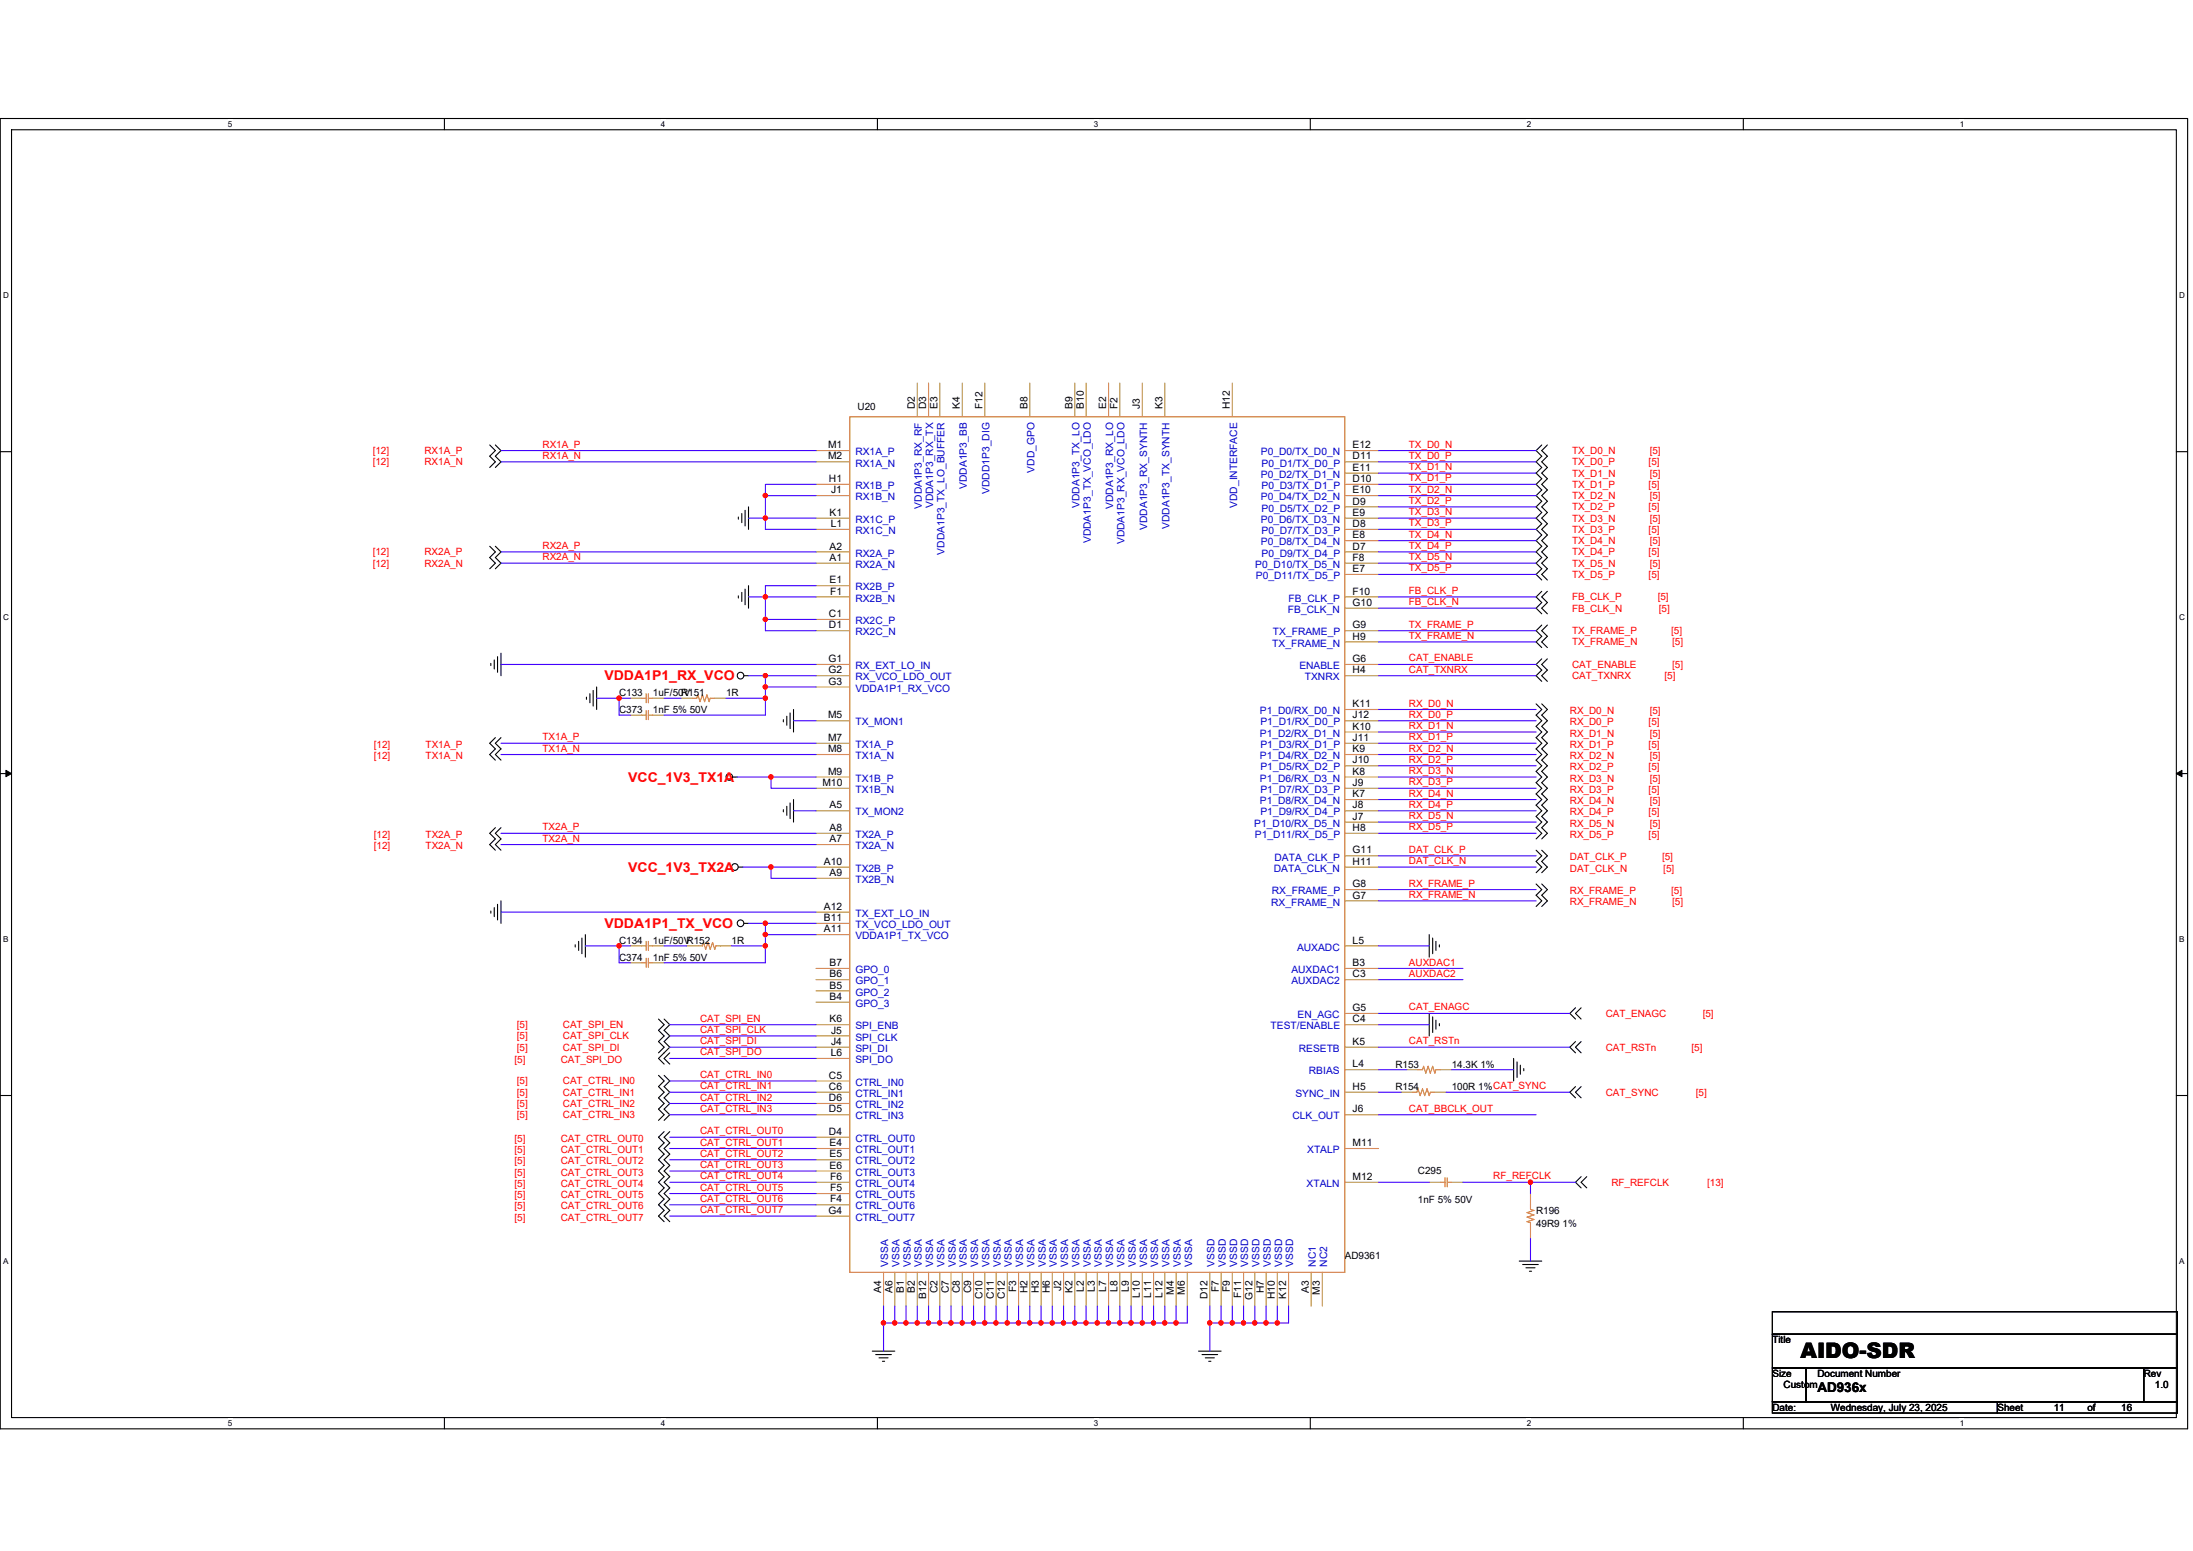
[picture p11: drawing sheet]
<svg xmlns="http://www.w3.org/2000/svg" width="297mm" height="210mm" viewBox="0 0 297 210" stroke-linecap="round" stroke-linejoin="round" font-family="sans-serif">
<path d="M0 16h296.3v177.4h-296.3zM1.6 17.6h293.2v174.3h-293.2z" fill="none" stroke="#000" stroke-width=".15"/>
<g fill="#fff">
<path d="M30.9 16.2h.6v1.2h-.6z"/>
<path d="M30.9 192.1h.6v1.2h-.6z"/>
</g>
<path d="M60.2 16v1.6M60.2 191.9v1.5" fill="none" stroke="#000" stroke-width=".15"/>
<g fill="#fff">
<path d="M89.5 16.2h.6v1.2h-.6z"/>
<path d="M89.5 192.1h.6v1.2h-.6z"/>
</g>
<path d="M118.8 16v1.6M118.8 191.9v1.5" fill="none" stroke="#000" stroke-width=".15"/>
<g fill="#fff">
<path d="M148.2 16.2h.6v1.2h-.6z"/>
<path d="M148.2 192.1h.6v1.2h-.6z"/>
</g>
<path d="M177.5 16v1.6M177.5 191.9v1.5" fill="none" stroke="#000" stroke-width=".15"/>
<g fill="#fff">
<path d="M206.8 16.2h.6v1.2h-.6z"/>
<path d="M206.8 192.1h.6v1.2h-.6z"/>
</g>
<path d="M236.1 16v1.6M236.1 191.9v1.5" fill="none" stroke="#000" stroke-width=".15"/>
<g fill="#fff">
<path d="M265.4 16.2h.6v1.2h-.6z"/>
<path d="M265.4 192.1h.6v1.2h-.6z"/>
<path d="M.4 39.3h.8v1.3h-.8z"/>
<path d="M295.2 39.3h.7v1.3h-.7z"/>
<path d="M.4 82.9h.8v1.3h-.8z"/>
<path d="M295.2 82.9h.7v1.3h-.7z"/>
</g>
<path d="M0 61.2h1.6M294.8 61.2h1.5" fill="none" stroke="#000" stroke-width=".15"/>
<g fill="#fff">
<path d="M.4 126.5h.7v1.2h-.7z"/>
<path d="M295.2 126.5h.7v1.2h-.7z"/>
</g>
<path d="M0 104.7h1.6M294.8 104.7h1.5" fill="none" stroke="#000" stroke-width=".15"/>
<path d="M.8 104.3l.8 .4-.8 .5zM294.8 104.7l.7-.4v.9z" fill="#000" stroke="#000" stroke-width=".14"/>
<g fill="#fff">
<path d="M.4 170.1h.8v1.2h-.8z"/>
<path d="M295.2 170.1h.7v1.2h-.7z"/>
</g>
<g fill="none" stroke="#000" stroke-width=".15">
<path d="M66.3 60.2l.8 .8-.8 .8 .8 .7-.8 .8M66.3 74l.8 .7-.8 .8 .8 .7-.8 .8M67.1 60.2l.8 .8-.8 .8 .8 .7-.8 .8M67.1 74l.8 .7-.8 .8 .8 .7-.8 .8M100 70v.3M100.5 69.5v1.3M100.9 79.8v2.1M100.9 69.1v2.1M101.4 79.3v3M101.4 68.6v3.1M208.8 60.2l-.7 .8 .7 .8-.7 .7 .7 .8-.7 .8 .7 .7-.7 .8 .7 .7-.7 .8 .7 .8-.7 .7 .7 .8-.7 .7 .7 .8-.7 .8 .7 .7-.7 .8 .7 .8-.7 .7 .7 .8-.7 .7 .7 .8-.7 .8 .7 .7M209.6 60.2l-.8 .8 .8 .8-.8 .7 .8 .8-.8 .8 .8 .7-.8 .8 .8 .7-.8 .8 .8 .8-.8 .7 .8 .8-.8 .7 .8 .8-.8 .8 .8 .7-.8 .8 .8 .8-.8 .7 .8 .8-.8 .7 .8 .8-.8 .8 .8 .7"/>
<path d="M66.5 89.8v.3M66.9 89.3v1.3M67.1 99.9l-.8 .7 .8 .8-.8 .8 .8 .7M67.4 88.9v2.1M67.9 99.9l-.8 .7 .8 .8-.8 .8 .8 .7M67.9 88.4v3.1M79.4 94.4v.3M79.9 93.9v1.2M80.3 93.5v2.1M80.8 93v3.1M100 80.7v.3M100.5 80.2v1.2"/>
<path d="M100.8 91.5h.6M106.1 97.4v.3M106.6 97v1.2M107 96.5v2.1M107.5 96.1v3M208.1 95.3l.7 .8-.7 .7 .7 .8-.7 .7 .7 .8-.7 .8 .7 .7-.7 .8 .7 .8-.7 .7 .7 .8-.7 .7 .7 .8-.7 .8 .7 .7-.7 .8 .7 .7-.7 .8 .7 .8-.7 .7 .7 .8-.7 .8 .7 .7-.7 .8M208.8 95.3l.8 .8-.8 .7 .8 .8-.8 .7 .8 .8-.8 .8 .8 .7-.8 .8 .8 .8-.8 .7 .8 .8-.8 .7 .8 .8-.8 .8 .8 .7-.8 .8 .8 .7-.8 .8 .8 .8-.8 .7 .8 .8-.8 .8 .8 .7-.8 .8M208.8 80.1l-.7 .7 .7 .8-.7 .7 .7 .8M208.8 84.6l-.7 .8 .7 .7-.7 .8 .7 .8M208.8 89.2l-.7 .8 .7 .7-.7 .8 .7 .7M209.6 80.1l-.8 .7 .8 .8-.8 .7 .8 .8M209.6 84.6l-.8 .8 .8 .7-.8 .8 .8 .8"/>
<path d="M209.6 89.2l-.8 .8 .8 .7-.8 .8 .8 .7M67.1 112.1l-.8 .7 .8 .8-.8 .7 .8 .8M67.9 112.1l-.8 .7 .8 .8-.8 .7 .8 .8M99.2 105.2h.7M100 117.4h.6M106.1 109.6v.3M106.6 109.2v1.2M107 108.7v2.1M107.5 108.2v3.1M208.1 119.7l.7 .7-.7 .8 .7 .8-.7 .7M208.1 115.1l.7 .8-.7 .7 .7 .8-.7 .8M208.8 119.7l.8 .7-.8 .8 .8 .8-.8 .7"/>
<path d="M208.8 115.1l.8 .8-.8 .7 .8 .8-.8 .8M66.5 123.3v.3M66.9 122.9v1.2M67.4 122.4v2.1M67.9 122v3M77.9 127.9v.3M78.4 127.4v1.3M78.8 127v2.1M79.3 126.5v3.1M89.2 138l.8 .7-.8 .8 .8 .8-.8 .7 .8 .8-.8 .7M90 138l.7 .7-.7 .8 .7 .8-.7 .7 .7 .8-1.5 1.5 .8 .8M100.8 125h.6"/>
<path d="M193.6 126.5v3.1M193.6 137.2v3.1M194.1 127v2.1M194.1 137.7v2.1M194.5 127.4v1.3M194.5 138.1v1.2M195 127.9v.3M195 138.6v.3M213.4 136.4l-.8 .8 .8 .8M214.2 136.4l-.8 .8 .8 .8M0 148.3h1.6M89.2 145.6l.8 .7-.8 .8 .8 .8-.8 .7 .8 .8-.8 .8 .8 .7-.8 .8"/>
<path d="M90 153.2l-.8 .8 .8 .7-.8 .8 .8 .8-.8 .7 .8 .8-.8 .7 .8 .8-.8 .8 .8 .7-.8 .8 .8 .7-.8 .8 .8 .8-.8 .7 .8 .8M90 145.6l.7 .7-.7 .8 .7 .8-.7 .7 .7 .8-.7 .8 .7 .7-.7 .8M90.7 153.2l-.7 .8 .7 .7-.7 .8 .7 .8-.7 .7 .7 .8-.7 .7 .7 .8-.7 .8 .7 .7-.7 .8 .7 .7-.7 .8 .7 .8-.7 .7 .7 .8M90.7 142.5l-.7 .8 .7 .8M205 143.3v3M205.5 143.8v2.1M205.9 144.2v1.2M206.4 144.7v.3M213.4 141l-.8 .8 .8 .7M213.4 147.1l-.8 .8 .8 .7M214.2 141l-.8 .8 .8 .7M214.2 147.1l-.8 .8 .8 .7"/>
<path d="M214.2 159.3l-.8 .8 .8 .7M214.9 159.3l-.7 .8 .7 .7M294.8 148.3h1.5M205.8 170.7h3M206.2 171.2h2.2M206.7 171.6h1.2M207.2 172.1h.3M240.1 177.6h54.8v3h-54.8zM118.1 182.9h3.1M118.6 183.4h2.1M119.1 183.8h1.2M119.5 184.3h.3"/>
<path d="M162.3 182.9h3.1M162.8 183.4h2.1M163.3 183.8h1.2M163.7 184.3h.3M240.1 180.6h54.8v4.6h-54.8zM240.1 185.2h4.5v4.6h-4.5zM240.1 189.8h30.4v1.5h-30.4zM244.6 185.2h45.8v4.6h-45.8zM270.5 189.8h24.4v1.5h-24.4zM290.4 185.2h4.5v4.6h-4.5z"/>
<circle cx="100.3" cy="91.5" r=".45"/>
<circle cx="98.8" cy="105.2" r=".45"/>
<circle cx="99.5" cy="117.4" r=".45"/>
<circle cx="100.3" cy="125" r=".45"/>
</g>
<g fill="none" stroke="#cc8006" stroke-width=".15">
<path d="M115.1 56.4h67.1v115.9h-67.1zM86.9 94.5h.6M86.9 96.8h.6M87.5 93.9v1.2M87.5 96.2v1.2M87.8 93.9v1.2M87.8 96.2v1.2M87.8 94.5h.6M87.8 96.8h.6M93.8 94.5h.6l.1-.4 .3 .9 .3-.9 .3 .9 .4-.9 .3 .9 .1-.5h.6M86.9 128.1h.6M86.9 130.3h.6"/>
<path d="M87.5 127.4v1.3M87.5 129.7v1.3M87.8 127.4v1.3M87.8 129.7v1.3M87.8 128.1h.6M87.8 130.3h.6M94.5 128.1h.6l.2-.5 .3 .9 .3-.9 .3 .9 .3-.9 .3 .9 .2-.4h.6M191.3 147.9h.6l.2-.5 .3 .9 .3-.9 .3 .9 .3-.9 .3 .9 .1-.4h.6M192.1 144.8h.6l.1-.4 .3 .9 .3-.9 .3 .9 .4-.9 .2 .9 .2-.5h.6M195.7 159.4v1.3M196 159.4v1.3M195.1 160.1h.6"/>
<path d="M196 160.1h.6M207.3 163.1v.6l.5 .2-1 .3 1 .3-1 .3 1 .3-1 .3 .5 .1v.7"/>
</g>
<g fill="none" stroke="#a84" stroke-width=".15">
<path d="M124.2 51.9v4.5M125.8 51.9v4.5M127.3 51.9v4.5M130.3 51.9v4.5M133.4 51.9v4.5M139.5 51.9v4.5M145.6 51.9v4.5M147.1 51.9v4.5M150.2 51.9v4.5M151.7 51.9v4.5M154.7 51.9v4.5M157.8 51.9v4.5"/>
<path d="M166.9 51.9v4.5M110.5 76.2h4.6M110.5 74.7h4.6M110.5 67.1h4.6M110.5 62.5h4.6M110.5 61h4.6M110.5 65.6h4.6M110.5 71.7h4.6M110.5 70.1h4.6M110.5 79.3h4.6M182.2 61h4.5M182.2 62.5h4.5"/>
<path d="M182.2 64.1h4.5M182.2 65.6h4.5M182.2 67.1h4.5M182.2 68.6h4.5M182.2 70.1h4.5M182.2 71.7h4.5M182.2 73.2h4.5M182.2 74.7h4.5M182.2 76.2h4.5M182.2 77.8h4.5M85.4 94.5h1.5M85.4 96.8h1.5"/>
<path d="M88.4 94.5h1.6M88.4 96.8h1.6M92.2 94.5h1.6M96.8 94.5h1.5M110.5 90h4.6M110.5 91.5h4.6M110.5 93h4.6M110.5 97.6h4.6M110.5 80.8h4.6M110.5 85.4h4.6M110.5 83.9h4.6M182.2 96.1h4.5"/>
<path d="M182.2 97.6h4.5M182.2 99.1h4.5M182.2 80.8h4.5M182.2 82.3h4.5M182.2 85.4h4.5M182.2 86.9h4.5M182.2 90h4.5M182.2 91.5h4.5M110.5 109.8h4.6M110.5 114.3h4.6M110.5 112.8h4.6M110.5 118.9h4.6"/>
<path d="M110.5 117.4h4.6M110.5 106.7h4.6M110.5 105.2h4.6M110.5 102.2h4.6M110.5 100.6h4.6M182.2 100.6h4.5M182.2 102.2h4.5M182.2 103.7h4.5M182.2 105.2h4.5M182.2 106.7h4.5M182.2 108.2h4.5M182.2 109.8h4.5"/>
<path d="M182.2 111.3h4.5M182.2 112.8h4.5M182.2 115.9h4.5M182.2 117.4h4.5M85.4 128.1h1.5M85.4 130.3h1.5M88.4 128.1h1.6M88.4 130.3h1.6M93 128.1h1.5M97.6 128.1h1.5M110.5 126.5h4.6M110.5 123.5h4.6"/>
<path d="M110.5 125h4.6M110.5 138.7h4.6M110.5 131.1h4.6M110.5 132.6h4.6M110.5 134.2h4.6M110.5 135.7h4.6M182.2 131.1h4.5M182.2 132.6h4.5M182.2 138.7h4.5M182.2 137.2h4.5M182.2 128.1h4.5M182.2 120.4h4.5"/>
<path d="M182.2 122h4.5M110.5 146.3h4.6M110.5 147.9h4.6M110.5 141.8h4.6M110.5 140.3h4.6M110.5 154h4.6M110.5 150.9h4.6M110.5 149.4h4.6M110.5 155.5h4.6M110.5 157h4.6M110.5 158.5h4.6M110.5 143.3h4.6"/>
<path d="M182.2 147.9h4.5M182.2 150.9h4.5M182.2 155.5h4.5M182.2 144.8h4.5M182.2 141.8h4.5M189.8 147.9h1.5M190.5 144.8h1.6M194.3 147.9h1.6M195.1 144.8h1.5M110.5 164.6h4.6M110.5 163.1h4.6M110.5 161.6h4.6"/>
<path d="M110.5 160.1h4.6M119.7 172.3v4.5M121.2 172.3v4.5M122.7 172.3v4.5M124.2 172.3v4.5M125.8 172.3v4.5M127.3 172.3v4.5M128.8 172.3v4.5M130.3 172.3v4.5M131.9 172.3v4.5M133.4 172.3v4.5M134.9 172.3v4.5"/>
<path d="M136.4 172.3v4.5M138 172.3v4.5M139.5 172.3v4.5M141 172.3v4.5M142.5 172.3v4.5M144.1 172.3v4.5M145.6 172.3v4.5M147.1 172.3v4.5M148.6 172.3v4.5M150.2 172.3v4.5M151.7 172.3v4.5M153.2 172.3v4.5"/>
<path d="M154.7 172.3v4.5M156.2 172.3v4.5M157.8 172.3v4.5M159.3 172.3v4.5M160.8 172.3v4.5M163.9 172.3v4.5M165.4 172.3v4.5M166.9 172.3v4.5M168.4 172.3v4.5M170 172.3v4.5M171.5 172.3v4.5M173 172.3v4.5"/>
<path d="M174.5 172.3v4.5M177.6 172.3v4.5M179.1 172.3v4.5M182.2 160.1h4.5M193.6 160.1h1.5M196.6 160.1h1.6M207.3 166.2v1.5M207.3 161.6v1.5"/>
</g>
<g fill="none" stroke="#4200ff" stroke-width=".15">
<path d="M67.9 74.7h42.6M67.9 62.5h42.6M67.9 61h42.6M67.9 76.2h42.6M101.4 70.1h2.3M103.7 70.1v1.6h6.8M103.7 67.1v3M103.7 70.1h6.8M103.7 67.1h6.8M110.5 65.6h-6.8v1.5M110.5 79.3h-6.8v1.5h-2.3M186.7 67.1h21.4"/>
<path d="M186.7 70.1h21.4M186.7 71.7h21.4M186.7 61h21.4M186.7 62.5h21.4M186.7 64.1h21.4M186.7 65.6h21.4M186.7 73.2h21.4M186.7 74.7h21.4M186.7 76.2h21.4M186.7 77.8h21.4M186.7 68.6h21.4M67.9 90h42.6"/>
<path d="M80.8 94.5h3.1M83.9 94.5v2.3h1.5M83.9 94.5h1.5M90 94.5h2.2M98.3 94.5h5.4M101.4 91.5h2.3v1.5M103.7 83.9v1.5h6.8M103.7 93v1.5M103.7 94.5v2.3h-13.7M103.7 91.5h6.8M103.7 83.9h6.8M103.7 93h6.8"/>
<path d="M107.5 97.6h3M110.5 80.8h-6.8v3.1M186.7 82.3h21.4M186.7 86.9h21.4M186.7 96.1h21.4M186.7 97.6h21.4M186.7 99.1h21.4M186.7 80.8h21.4M186.7 90h21.4M186.7 91.5h21.4M186.7 85.4h21.4M67.9 102.2h42.6"/>
<path d="M67.9 100.6h42.6M67.9 114.3h42.6M67.9 112.8h42.6M99.9 105.2h4.5M100.6 117.4h3.8M104.4 105.2v1.5h6.1M104.4 105.2h6.1M107.5 109.8h3M110.5 117.4h-6.1v1.5h6.1M186.7 117.4h21.4M186.7 103.7h21.4M186.7 105.2h21.4"/>
<path d="M186.7 106.7h21.4M186.7 100.6h21.4M186.7 102.2h21.4M186.7 109.8h21.4M186.7 112.8h21.4M186.7 111.3h21.4M186.7 108.2h21.4M186.7 115.9h21.4M67.9 123.5h42.6M79.3 128.1h4.6M83.9 128.1v2.2h1.5M83.9 128.1h1.5"/>
<path d="M90 128.1h3M90.7 138.7h19.8M99.1 128.1h4.6M101.4 125h2.3M103.7 128.1v2.2h-13.7M103.7 125v1.5M103.7 126.5v1.6M103.7 126.5h6.8M103.7 125h6.8M186.7 137.2h25.9M186.7 128.1h6.9M186.7 138.7h6.9"/>
<path d="M186.7 131.1h11.5M186.7 132.6h11.5M186.7 122h21.4M186.7 120.4h21.4M90.7 154h19.8M90.7 158.5h19.8M90.7 157h19.8M90.7 155.5h19.8M90.7 143.3h19.8M90.7 141.8h19.8M90.7 140.3h19.8M90.7 146.3h19.8"/>
<path d="M90.7 147.9h19.8M90.7 149.4h19.8M90.7 150.9h19.8M186.7 144.8h3.8M186.7 141.8h25.9M186.7 147.9h3.1M186.7 150.9h21.4M195.9 147.9h16.7M196.6 144.8h8.4M90.7 160.1h19.8M90.7 161.6h19.8M90.7 163.1h19.8"/>
<path d="M90.7 164.6h19.8M119.7 179.1v3.8M119.7 176.8v2.3h1.5M121.2 179.1h1.5M121.2 176.8v2.3M122.7 179.1h1.5M122.7 176.8v2.3M124.2 176.8v2.3M124.2 179.1h1.6M125.8 176.8v2.3M125.8 179.1h1.5M127.3 179.1h1.5"/>
<path d="M127.3 176.8v2.3M128.8 176.8v2.3M128.8 179.1h1.5M130.3 176.8v2.3M130.3 179.1h1.6M131.9 176.8v2.3M131.9 179.1h1.5M133.4 176.8v2.3M133.4 179.1h1.5M134.9 176.8v2.3M134.9 179.1h1.5M136.4 176.8v2.3"/>
<path d="M136.4 179.1h1.6M138 179.1h1.5M138 176.8v2.3M139.5 176.8v2.3M139.5 179.1h1.5M141 176.8v2.3M141 179.1h1.5M142.5 176.8v2.3M142.5 179.1h1.6M144.1 179.1h1.5M144.1 176.8v2.3M145.6 176.8v2.3"/>
<path d="M145.6 179.1h1.5M147.1 176.8v2.3M147.1 179.1h1.5M148.6 176.8v2.3M148.6 179.1h1.6M150.2 179.1h1.5M150.2 176.8v2.3M151.7 176.8v2.3M151.7 179.1h1.5M153.2 176.8v2.3M153.2 179.1h1.5M154.7 176.8v2.3"/>
<path d="M154.7 179.1h1.5M156.2 176.8v2.3M156.2 179.1h1.6M157.8 176.8v2.3M157.8 179.1h1.5M159.3 176.8v2.3M160.8 176.8v2.3h-1.5M163.9 179.1v3.8M163.9 176.8v2.3M163.9 179.1h1.5M165.4 176.8v2.3M165.4 179.1h1.5"/>
<path d="M166.9 176.8v2.3M166.9 179.1h1.5M168.4 176.8v2.3M168.4 179.1h1.6M170 179.1h1.5M170 176.8v2.3M171.5 176.8v2.3M171.5 179.1h1.5M173 176.8v2.3M174.5 176.8v2.3h-1.5M186.7 160.1h6.9M198.2 160.1h9.1"/>
<path d="M207.3 167.7v3M207.3 160.1v1.5M207.3 160.1h6.1"/>
</g>
<g fill="#f00" stroke="#f00" stroke-width=".15">
<circle cx="119.7" cy="179.1" r=".29"/>
<circle cx="125.8" cy="179.1" r=".29"/>
<circle cx="124.2" cy="179.1" r=".29"/>
<circle cx="122.7" cy="179.1" r=".29"/>
<circle cx="121.2" cy="179.1" r=".29"/>
<circle cx="128.8" cy="179.1" r=".29"/>
<circle cx="131.9" cy="179.1" r=".29"/>
<circle cx="130.3" cy="179.1" r=".29"/>
<circle cx="133.4" cy="179.1" r=".29"/>
<circle cx="127.3" cy="179.1" r=".29"/>
<circle cx="142.5" cy="179.1" r=".29"/>
<circle cx="141" cy="179.1" r=".29"/>
<circle cx="134.9" cy="179.1" r=".29"/>
<circle cx="136.4" cy="179.1" r=".29"/>
<circle cx="138" cy="179.1" r=".29"/>
<circle cx="145.6" cy="179.1" r=".29"/>
<circle cx="144" cy="179.1" r=".29"/>
<circle cx="147.1" cy="179.1" r=".29"/>
<circle cx="139.5" cy="179.1" r=".29"/>
<circle cx="151.7" cy="179.1" r=".29"/>
<circle cx="154.7" cy="179.1" r=".29"/>
<circle cx="153.2" cy="179.1" r=".29"/>
<circle cx="156.2" cy="179.1" r=".29"/>
<circle cx="150.1" cy="179.1" r=".29"/>
<circle cx="148.6" cy="179.1" r=".29"/>
<circle cx="159.3" cy="179.1" r=".29"/>
<circle cx="157.8" cy="179.1" r=".29"/>
<circle cx="103.7" cy="91.5" r=".29"/>
<circle cx="103.7" cy="83.8" r=".29"/>
<circle cx="103.7" cy="93" r=".29"/>
<circle cx="83.8" cy="94.5" r=".29"/>
<circle cx="103.7" cy="94.5" r=".29"/>
<circle cx="103.7" cy="126.5" r=".29"/>
<circle cx="103.7" cy="125" r=".29"/>
<circle cx="207.3" cy="160" r=".29"/>
<circle cx="103.7" cy="128" r=".29"/>
<circle cx="83.8" cy="128" r=".29"/>
<circle cx="165.4" cy="179.1" r=".29"/>
<circle cx="163.9" cy="179.1" r=".29"/>
<circle cx="168.4" cy="179.1" r=".29"/>
<circle cx="166.9" cy="179.1" r=".29"/>
<circle cx="170" cy="179.1" r=".29"/>
<circle cx="173" cy="179.1" r=".29"/>
<circle cx="171.5" cy="179.1" r=".29"/>
<circle cx="103.7" cy="70.1" r=".29"/>
<circle cx="103.7" cy="67.1" r=".29"/>
<circle cx="104.4" cy="105.2" r=".29"/>
<circle cx="104.4" cy="117.4" r=".29"/>
<circle cx="103.7" cy="80.8" r=".29"/>
</g>
<text font-size="2.9" x="243.9" y="183.8">AIDO-SDR</text>
<g font-size="1.8" fill="#f00">
<text x="81.9" y="92.1">VDDA1P1_RX_VCO</text>
<text x="85.1" y="105.8">VCC_1V3_TX1A</text>
<text x="85.1" y="118">VCC_1V3_TX2A</text>
<text x="81.9" y="125.6">VDDA1P1_TX_VCO</text>
</g>
<text font-size="1.8" x="246.2" y="188.4">AD936x</text>
<g font-size="1.4">
<text x="116.2" y="55.5">U20</text>
<text x="123.9" y="55.4" transform="rotate(-90 123.9 55.4)">D2</text>
<text x="125.5" y="55.4" transform="rotate(-90 125.5 55.4)">D3</text>
<text x="127" y="55.4" transform="rotate(-90 127 55.4)">E3</text>
<text x="130" y="55.4" transform="rotate(-90 130 55.4)">K4</text>
<text x="133.1" y="55.4" transform="rotate(-90 133.1 55.4)">F12</text>
<text x="139.2" y="55.4" transform="rotate(-90 139.2 55.4)">B8</text>
<text x="145.3" y="55.4" transform="rotate(-90 145.3 55.4)">B9</text>
<text x="146.8" y="55.4" transform="rotate(-90 146.8 55.4)">B10</text>
<text x="149.8" y="55.4" transform="rotate(-90 149.8 55.4)">E2</text>
<text x="151.4" y="55.4" transform="rotate(-90 151.4 55.4)">F2</text>
<text x="154.4" y="55.4" transform="rotate(-90 154.4 55.4)">J3</text>
<text x="157.5" y="55.4" transform="rotate(-90 157.5 55.4)">K3</text>
<text x="166.6" y="55.4" transform="rotate(-90 166.6 55.4)">H12</text>
<text x="112.2" y="62.2">M2</text>
<text x="112.2" y="60.7">M1</text>
<text x="112.3" y="65.3">H1</text>
<text x="183.2" y="60.7">E12</text>
<text x="183.2" y="62.2">D11</text>
<text x="183.2" y="63.7">E11</text>
<text x="183.2" y="65.3">D10</text>
<text x="112.4" y="69.8">K1</text>
<text x="112.5" y="71.4">L1</text>
<text x="112.6" y="66.8">J1</text>
<text x="183.2" y="66.8">E10</text>
<text x="183.2" y="68.3">D9</text>
<text x="183.2" y="69.8">E9</text>
<text x="183.2" y="71.4">D8</text>
<text x="112.4" y="75.9">A1</text>
<text x="112.4" y="74.4">A2</text>
<text x="183.2" y="72.9">E8</text>
<text x="183.2" y="74.4">D7</text>
<text x="183.2" y="75.9">F8</text>
<text x="183.2" y="77.4">E7</text>
<text x="112.3" y="83.5">C1</text>
<text x="112.4" y="79">E1</text>
<text x="112.4" y="80.5">F1</text>
<text x="183.2" y="82">G10</text>
<text x="183.2" y="80.5">F10</text>
<text x="112.2" y="89.6">G1</text>
<text x="112.3" y="85.1">D1</text>
<text x="183.2" y="85.1">G9</text>
<text x="183.2" y="86.6">H9</text>
<text x="183.2" y="89.6">G6</text>
<text x="83.9" y="94.2">C133</text>
<text x="88.4" y="94.2">1uF/50V</text>
<text x="92.2" y="94.2">R151</text>
<text x="98.3" y="94.2">1R</text>
<text x="112.2" y="91.2">G2</text>
<text x="112.2" y="92.7">G3</text>
<text x="183.2" y="91.2">H4</text>
<text x="183.2" y="95.7">K11</text>
<text x="83.9" y="96.5">C373</text>
<text x="88.4" y="96.5">1nF 5% 50V</text>
<text x="112.2" y="101.8">M8</text>
<text x="112.2" y="100.3">M7</text>
<text x="112.2" y="97.3">M5</text>
<text x="183.2" y="97.3">J12</text>
<text x="183.2" y="100.3">J11</text>
<text x="183.2" y="98.8">K10</text>
<text x="183.2" y="101.8">K9</text>
<text x="111.4" y="106.4">M10</text>
<text x="112.2" y="104.9">M9</text>
<text x="183.2" y="103.4">J10</text>
<text x="183.2" y="106.4">J9</text>
<text x="183.2" y="104.9">K8</text>
<text x="183.2" y="107.9">K7</text>
<text x="112.4" y="109.5">A5</text>
<text x="112.4" y="112.5">A8</text>
<text x="183.2" y="109.5">J8</text>
<text x="183.2" y="112.5">H8</text>
<text x="183.2" y="111">J7</text>
<text x="111.6" y="117.1">A10</text>
<text x="112.4" y="114">A7</text>
<text x="112.4" y="118.6">A9</text>
<text x="183.2" y="115.5">G11</text>
<text x="183.2" y="117.1">H11</text>
<text x="111.6" y="123.2">A12</text>
<text x="111.6" y="124.7">B11</text>
<text x="183.2" y="120.1">G8</text>
<text x="183.2" y="121.6">G7</text>
<text x="83.9" y="127.8">C134</text>
<text x="83.9" y="130">C374</text>
<text x="88.4" y="127.8">1uF/50VR152</text>
<text x="88.4" y="130">1nF 5% 50V</text>
<text x="99.1" y="127.8">1R</text>
<text x="111.6" y="126.2">A11</text>
<text x="112.4" y="130.8">B7</text>
<text x="183.2" y="127.7">L5</text>
<text x="183.2" y="130.8">B3</text>
<text x="112.4" y="132.3">B6</text>
<text x="112.4" y="133.8">B5</text>
<text x="112.4" y="135.4">B4</text>
<text x="183.2" y="136.9">G5</text>
<text x="183.2" y="132.3">C3</text>
<text x="112.4" y="138.4">K6</text>
<text x="112.5" y="143">L6</text>
<text x="112.6" y="141.5">J4</text>
<text x="112.6" y="139.9">J5</text>
<text x="183.2" y="141.5">K5</text>
<text x="183.2" y="138.4">C4</text>
<text x="112.3" y="146">C5</text>
<text x="112.3" y="147.6">C6</text>
<text x="112.3" y="149.1">D6</text>
<text x="183.2" y="144.5">L4</text>
<text x="183.2" y="147.6">H5</text>
<text x="189" y="144.5">R153</text>
<text x="189" y="147.6">R154</text>
<text x="196.6" y="144.5">14.3K 1%</text>
<text x="196.6" y="147.6">100R 1%CAT_SYNC</text>
<text x="112.3" y="153.6">D4</text>
<text x="112.3" y="150.6">D5</text>
<text x="112.4" y="155.2">E4</text>
<text x="183.2" y="150.6">J6</text>
<text x="183.2" y="155.2">M11</text>
<text x="112.4" y="156.7">E5</text>
<text x="112.4" y="158.2">E6</text>
<text x="112.4" y="161.3">F5</text>
<text x="112.4" y="159.7">F6</text>
<text x="183.2" y="159.7">M12</text>
<text x="192.1" y="159">C295</text>
<text x="112.2" y="164.3">G4</text>
<text x="112.4" y="162.8">F4</text>
<text x="192.1" y="162.8">1nF 5% 50V</text>
<text x="208.1" y="164.3">R196</text>
<text x="208.1" y="166.2">49R9 1%</text>
<text x="182.2" y="170.4">AD9361</text>
<text x="119.4" y="175" transform="rotate(-90 119.4 175)">A4</text>
<text x="120.9" y="175" transform="rotate(-90 120.9 175)">A6</text>
<text x="122.4" y="175" transform="rotate(-90 122.4 175)">B1</text>
<text x="123.9" y="175" transform="rotate(-90 123.9 175)">B2</text>
<text x="125.5" y="175.8" transform="rotate(-90 125.5 175.8)">B12</text>
<text x="127" y="175.1" transform="rotate(-90 127 175.1)">C2</text>
<text x="128.5" y="175.1" transform="rotate(-90 128.5 175.1)">C7</text>
<text x="130" y="175.1" transform="rotate(-90 130 175.1)">C8</text>
<text x="131.5" y="175.1" transform="rotate(-90 131.5 175.1)">C9</text>
<text x="133.1" y="175.9" transform="rotate(-90 133.1 175.9)">C10</text>
<text x="134.6" y="175.9" transform="rotate(-90 134.6 175.9)">C11</text>
<text x="136.1" y="175.9" transform="rotate(-90 136.1 175.9)">C12</text>
<text x="137.6" y="174.9" transform="rotate(-90 137.6 174.9)">F3</text>
<text x="139.2" y="175.1" transform="rotate(-90 139.2 175.1)">H2</text>
<text x="140.7" y="175.1" transform="rotate(-90 140.7 175.1)">H3</text>
<text x="142.2" y="175.1" transform="rotate(-90 142.2 175.1)">H6</text>
<text x="143.7" y="174.8" transform="rotate(-90 143.7 174.8)">J2</text>
<text x="145.3" y="175" transform="rotate(-90 145.3 175)">K2</text>
<text x="146.8" y="174.9" transform="rotate(-90 146.8 174.9)">L2</text>
<text x="148.3" y="174.9" transform="rotate(-90 148.3 174.9)">L3</text>
<text x="149.8" y="174.9" transform="rotate(-90 149.8 174.9)">L7</text>
<text x="151.4" y="174.9" transform="rotate(-90 151.4 174.9)">L8</text>
<text x="152.9" y="174.9" transform="rotate(-90 152.9 174.9)">L9</text>
<text x="154.4" y="175.7" transform="rotate(-90 154.4 175.7)">L10</text>
<text x="155.9" y="175.7" transform="rotate(-90 155.9 175.7)">L11</text>
<text x="157.5" y="175.7" transform="rotate(-90 157.5 175.7)">L12</text>
<text x="159" y="175.3" transform="rotate(-90 159 175.3)">M4</text>
<text x="160.5" y="175.3" transform="rotate(-90 160.5 175.3)">M6</text>
<text x="163.6" y="175.9" transform="rotate(-90 163.6 175.9)">D12</text>
<text x="165.1" y="174.9" transform="rotate(-90 165.1 174.9)">F7</text>
<text x="166.6" y="174.9" transform="rotate(-90 166.6 174.9)">F9</text>
<text x="168.1" y="175.7" transform="rotate(-90 168.1 175.7)">F11</text>
<text x="169.6" y="176" transform="rotate(-90 169.6 176)">G12</text>
<text x="171.2" y="175.1" transform="rotate(-90 171.2 175.1)">H7</text>
<text x="172.7" y="175.9" transform="rotate(-90 172.7 175.9)">H10</text>
<text x="174.2" y="175.8" transform="rotate(-90 174.2 175.8)">K12</text>
<text x="177.3" y="175" transform="rotate(-90 177.3 175)">A3</text>
<text x="178.8" y="175.3" transform="rotate(-90 178.8 175.3)">M3</text>
<text x="240.1" y="181.9">Title</text>
<text x="240.1" y="186.4">Size</text>
<text x="240.1" y="191">Date:</text>
<text x="241.6" y="188">Custom</text>
<text x="246.2" y="186.4">Document Number</text>
<text x="248" y="191">Wednesday, July 23, 2025</text>
<text x="270.5" y="191">Sheet</text>
<text x="278.2" y="191">11</text>
<text x="282.7" y="191">of</text>
<text x="287.3" y="191">16</text>
<text x="290.4" y="186.4">Rev</text>
<text x="291.9" y="188">1.0</text>
</g>
<g font-size="1.4" fill="#f00">
<text x="50.5" y="61.5">[12]</text>
<text x="50.5" y="63">[12]</text>
<text x="57.5" y="61.5">RX1A_P</text>
<text x="57.5" y="63">RX1A_N</text>
<text x="73.5" y="62.1">RX1A_N</text>
<text x="73.5" y="60.6">RX1A_P</text>
<text x="190.8" y="60.6">TX_D0_N</text>
<text x="190.8" y="62.1">TX_D0_P</text>
<text x="190.8" y="63.6">TX_D1_N</text>
<text x="190.8" y="65.2">TX_D1_P</text>
<text x="212.9" y="61.5">TX_D0_N</text>
<text x="212.9" y="63">TX_D0_P</text>
<text x="212.9" y="64.5">TX_D1_N</text>
<text x="223.3" y="63">[5]</text>
<text x="223.5" y="61.5">[5]</text>
<text x="223.5" y="64.5">[5]</text>
<text x="190.8" y="66.7">TX_D2_N</text>
<text x="190.8" y="69.7">TX_D3_N</text>
<text x="190.8" y="71.3">TX_D3_P</text>
<text x="190.8" y="68.2">TX_D2_P</text>
<text x="212.9" y="66">TX_D1_P</text>
<text x="212.9" y="67.6">TX_D2_N</text>
<text x="212.9" y="70.6">TX_D3_N</text>
<text x="212.9" y="69.1">TX_D2_P</text>
<text x="223.3" y="66">[5]</text>
<text x="223.3" y="69.1">[5]</text>
<text x="223.5" y="67.6">[5]</text>
<text x="223.5" y="70.6">[5]</text>
<text x="50.5" y="75.2">[12]</text>
<text x="50.5" y="76.7">[12]</text>
<text x="57.5" y="75.2">RX2A_P</text>
<text x="57.5" y="76.7">RX2A_N</text>
<text x="73.5" y="74.3">RX2A_P</text>
<text x="73.5" y="75.8">RX2A_N</text>
<text x="190.8" y="72.8">TX_D4_N</text>
<text x="190.8" y="74.3">TX_D4_P</text>
<text x="190.8" y="75.8">TX_D5_N</text>
<text x="190.8" y="77.4">TX_D5_P</text>
<text x="212.9" y="72.1">TX_D3_P</text>
<text x="212.9" y="76.7">TX_D5_N</text>
<text x="212.9" y="75.2">TX_D4_P</text>
<text x="212.9" y="73.7">TX_D4_N</text>
<text x="223.3" y="72.1">[5]</text>
<text x="223.3" y="75.2">[5]</text>
<text x="223.5" y="76.7">[5]</text>
<text x="223.5" y="73.7">[5]</text>
<text x="190.8" y="81.9">FB_CLK_N</text>
<text x="190.8" y="80.4">FB_CLK_P</text>
<text x="212.9" y="82.8">FB_CLK_N</text>
<text x="212.9" y="81.3">FB_CLK_P</text>
<text x="212.9" y="78.2">TX_D5_P</text>
<text x="223.3" y="78.2">[5]</text>
<text x="224.5" y="81.3">[5]</text>
<text x="224.7" y="82.8">[5]</text>
<text x="190.8" y="86.5">TX_FRAME_N</text>
<text x="190.8" y="89.6">CAT_ENABLE</text>
<text x="190.8" y="85">TX_FRAME_P</text>
<text x="212.9" y="87.4">TX_FRAME_N</text>
<text x="212.9" y="85.9">TX_FRAME_P</text>
<text x="226.4" y="85.9">[5]</text>
<text x="226.5" y="87.4">[5]</text>
<text x="190.8" y="95.7">RX_D0_N</text>
<text x="190.8" y="91.1">CAT_TXNRX</text>
<text x="212.9" y="90.4">CAT_ENABLE</text>
<text x="212.9" y="91.9">CAT_TXNRX</text>
<text x="225.4" y="91.9">[5]</text>
<text x="226.5" y="90.4">[5]</text>
<text x="50.6" y="101.2">[12]</text>
<text x="57.7" y="101.2">TX1A_P</text>
<text x="73.5" y="101.7">TX1A_N</text>
<text x="73.5" y="100.2">TX1A_P</text>
<text x="190.8" y="97.2">RX_D0_P</text>
<text x="190.8" y="98.7">RX_D1_N</text>
<text x="190.8" y="100.2">RX_D1_P</text>
<text x="190.8" y="101.7">RX_D2_N</text>
<text x="212.6" y="96.7">RX_D0_N</text>
<text x="212.6" y="98.2">RX_D0_P</text>
<text x="212.6" y="99.7">RX_D1_N</text>
<text x="212.6" y="101.2">RX_D1_P</text>
<text x="223.3" y="98.2">[5]</text>
<text x="223.3" y="101.2">[5]</text>
<text x="223.5" y="96.7">[5]</text>
<text x="223.5" y="99.7">[5]</text>
<text x="50.6" y="102.8">[12]</text>
<text x="57.7" y="102.8">TX1A_N</text>
<text x="190.8" y="103.3">RX_D2_P</text>
<text x="190.8" y="104.8">RX_D3_N</text>
<text x="190.8" y="106.3">RX_D3_P</text>
<text x="190.8" y="107.8">RX_D4_N</text>
<text x="212.6" y="104.3">RX_D2_P</text>
<text x="212.6" y="105.8">RX_D3_N</text>
<text x="212.6" y="107.3">RX_D3_P</text>
<text x="212.6" y="102.8">RX_D2_N</text>
<text x="223.3" y="104.3">[5]</text>
<text x="223.3" y="107.3">[5]</text>
<text x="223.5" y="105.8">[5]</text>
<text x="223.5" y="102.8">[5]</text>
<text x="50.6" y="113.4">[12]</text>
<text x="57.7" y="113.4">TX2A_P</text>
<text x="73.5" y="113.9">TX2A_N</text>
<text x="73.5" y="112.4">TX2A_P</text>
<text x="190.8" y="109.4">RX_D4_P</text>
<text x="190.8" y="112.4">RX_D5_P</text>
<text x="190.8" y="110.9">RX_D5_N</text>
<text x="212.6" y="108.9">RX_D4_N</text>
<text x="212.6" y="110.4">RX_D4_P</text>
<text x="212.6" y="111.9">RX_D5_N</text>
<text x="212.6" y="113.4">RX_D5_P</text>
<text x="223.3" y="110.4">[5]</text>
<text x="223.3" y="113.4">[5]</text>
<text x="223.5" y="108.9">[5]</text>
<text x="223.5" y="111.9">[5]</text>
<text x="50.6" y="115">[12]</text>
<text x="57.7" y="115">TX2A_N</text>
<text x="190.8" y="117">DAT_CLK_N</text>
<text x="190.8" y="115.5">DAT_CLK_P</text>
<text x="212.6" y="118">DAT_CLK_N</text>
<text x="212.6" y="116.5">DAT_CLK_P</text>
<text x="225.1" y="116.5">[5]</text>
<text x="225.3" y="118">[5]</text>
<text x="190.8" y="121.6">RX_FRAME_N</text>
<text x="190.8" y="120">RX_FRAME_P</text>
<text x="212.6" y="122.6">RX_FRAME_N</text>
<text x="212.6" y="121.1">RX_FRAME_P</text>
<text x="226.4" y="121.1">[5]</text>
<text x="226.5" y="122.6">[5]</text>
<text x="190.8" y="130.8">AUXDAC1</text>
<text x="190.8" y="136.8">CAT_ENAGC</text>
<text x="190.8" y="132.3">AUXDAC2</text>
<text x="217.5" y="137.7">CAT_ENAGC</text>
<text x="230.6" y="137.7">[5]</text>
<text x="69.7" y="143.9">[5]</text>
<text x="70" y="142.2">[5]</text>
<text x="70" y="140.7">[5]</text>
<text x="70" y="139.2">[5]</text>
<text x="75.9" y="143.9">CAT_SPI_DO</text>
<text x="76.2" y="142.2">CAT_SPI_DI</text>
<text x="76.2" y="140.7">CAT_SPI_CLK</text>
<text x="76.2" y="139.2">CAT_SPI_EN</text>
<text x="94.8" y="142.9">CAT_SPI_DO</text>
<text x="94.8" y="141.4">CAT_SPI_DI</text>
<text x="94.8" y="138.3">CAT_SPI_EN</text>
<text x="94.8" y="139.8">CAT_SPI_CLK</text>
<text x="190.8" y="141.4">CAT_RSTn</text>
<text x="217.5" y="142.2">CAT_RSTn</text>
<text x="229.1" y="142.2">[5]</text>
<text x="70" y="146.8">[5]</text>
<text x="70" y="148.3">[5]</text>
<text x="70" y="149.9">[5]</text>
<text x="76.2" y="146.8">CAT_CTRL_IN0</text>
<text x="76.2" y="148.3">CAT_CTRL_IN1</text>
<text x="76.2" y="149.9">CAT_CTRL_IN2</text>
<text x="94.8" y="145.9">CAT_CTRL_IN0</text>
<text x="94.8" y="147.5">CAT_CTRL_IN1</text>
<text x="94.8" y="149">CAT_CTRL_IN2</text>
<text x="217.5" y="148.3">CAT_SYNC</text>
<text x="229.7" y="148.3">[5]</text>
<text x="69.7" y="154.6">[5]</text>
<text x="70" y="151.4">[5]</text>
<text x="75.9" y="154.6">CAT_CTRL_OUT0</text>
<text x="76.2" y="151.4">CAT_CTRL_IN3</text>
<text x="94.8" y="153.6">CAT_CTRL_OUT0</text>
<text x="94.8" y="155.1">CAT_CTRL_OUT1</text>
<text x="94.8" y="150.5">CAT_CTRL_IN3</text>
<text x="190.8" y="150.5">CAT_BBCLK_OUT</text>
<text x="69.7" y="156.1">[5]</text>
<text x="69.7" y="159.2">[5]</text>
<text x="69.7" y="157.6">[5]</text>
<text x="69.7" y="160.7">[5]</text>
<text x="75.9" y="156.1">CAT_CTRL_OUT1</text>
<text x="75.9" y="159.2">CAT_CTRL_OUT3</text>
<text x="75.9" y="157.6">CAT_CTRL_OUT2</text>
<text x="75.9" y="160.7">CAT_CTRL_OUT4</text>
<text x="94.8" y="158.1">CAT_CTRL_OUT3</text>
<text x="94.8" y="156.6">CAT_CTRL_OUT2</text>
<text x="94.8" y="159.7">CAT_CTRL_OUT4</text>
<text x="94.8" y="161.2">CAT_CTRL_OUT5</text>
<text x="202.3" y="159.7">RF_REFCLK</text>
<text x="218.3" y="160.5">RF_REFCLK</text>
<text x="231.2" y="160.5">[13]</text>
<text x="69.7" y="163.7">[5]</text>
<text x="69.7" y="165.2">[5]</text>
<text x="69.7" y="162.2">[5]</text>
<text x="75.9" y="163.7">CAT_CTRL_OUT6</text>
<text x="75.9" y="165.2">CAT_CTRL_OUT7</text>
<text x="75.9" y="162.2">CAT_CTRL_OUT5</text>
<text x="94.8" y="162.7">CAT_CTRL_OUT6</text>
<text x="94.8" y="164.2">CAT_CTRL_OUT7</text>
</g>
<g font-size="1.4" fill="#00c">
<text x="115.9" y="63.2">RX1A_N</text>
<text x="115.9" y="61.6">RX1A_P</text>
<text x="140.1" y="64" transform="rotate(-90 140.1 64)">VDD_GPO</text>
<text x="170.8" y="61.6">P0_D0/TX_D0_N</text>
<text x="170.8" y="64.7">P0_D2/TX_D1_N</text>
<text x="170.9" y="63.2">P0_D1/TX_D0_P</text>
<text x="115.9" y="67.7">RX1B_N</text>
<text x="115.9" y="66.2">RX1B_P</text>
<text x="115.9" y="70.8">RX1C_P</text>
<text x="124.9" y="68.9" transform="rotate(-90 124.9 68.9)">VDDA1P3_RX_RF</text>
<text x="126.4" y="68.8" transform="rotate(-90 126.4 68.8)">VDDA1P3_RX_TX</text>
<text x="131" y="66.2" transform="rotate(-90 131 66.2)">VDDA1P3_BB</text>
<text x="134" y="66.8" transform="rotate(-90 134 66.8)">VDDD1P3_DIG</text>
<text x="146.2" y="68.7" transform="rotate(-90 146.2 68.7)">VDDA1P3_TX_LO</text>
<text x="150.8" y="68.9" transform="rotate(-90 150.8 68.9)">VDDA1P3_RX_LO</text>
<text x="155.4" y="71.7" transform="rotate(-90 155.4 71.7)">VDDA1P3_RX_SYNTH</text>
<text x="158.4" y="71.6" transform="rotate(-90 158.4 71.6)">VDDA1P3_TX_SYNTH</text>
<text x="167.6" y="68.7" transform="rotate(-90 167.6 68.7)">VDD_INTERFACE</text>
<text x="170.8" y="67.7">P0_D4/TX_D2_N</text>
<text x="170.8" y="70.8">P0_D6/TX_D3_N</text>
<text x="170.9" y="66.2">P0_D3/TX_D1_P</text>
<text x="170.9" y="69.3">P0_D5/TX_D2_P</text>
<text x="115.9" y="76.9">RX2A_N</text>
<text x="115.9" y="75.4">RX2A_P</text>
<text x="115.9" y="72.3">RX1C_N</text>
<text x="127.9" y="75.1" transform="rotate(-90 127.9 75.1)">VDDA1P3_TX_LO_BUFFER</text>
<text x="147.7" y="73.5" transform="rotate(-90 147.7 73.5)">VDDA1P3_TX_VCO_LDO</text>
<text x="152.3" y="73.7" transform="rotate(-90 152.3 73.7)">VDDA1P3_RX_VCO_LDO</text>
<text x="170" y="76.9">P0_D10/TX_D5_N</text>
<text x="170.8" y="73.8">P0_D8/TX_D4_N</text>
<text x="170.9" y="72.3">P0_D7/TX_D3_P</text>
<text x="170.9" y="75.4">P0_D9/TX_D4_P</text>
<text x="115.9" y="79.9">RX2B_P</text>
<text x="115.9" y="81.4">RX2B_N</text>
<text x="170.1" y="78.4">P0_D11/TX_D5_P</text>
<text x="174.5" y="83">FB_CLK_N</text>
<text x="174.5" y="81.4">FB_CLK_P</text>
<text x="115.9" y="86">RX2C_N</text>
<text x="115.9" y="84.5">RX2C_P</text>
<text x="172.3" y="87.5">TX_FRAME_N</text>
<text x="172.4" y="86">TX_FRAME_P</text>
<text x="115.9" y="90.6">RX_EXT_LO_IN</text>
<text x="115.9" y="92.1">RX_VCO_LDO_OUT</text>
<text x="115.9" y="93.6">VDDA1P1_RX_VCO</text>
<text x="176" y="90.6">ENABLE</text>
<text x="176.7" y="92.1">TXNRX</text>
<text x="115.9" y="101.3">TX1A_P</text>
<text x="115.9" y="98.2">TX_MON1</text>
<text x="170.6" y="96.7">P1_D0/RX_D0_N</text>
<text x="170.6" y="99.7">P1_D2/RX_D1_N</text>
<text x="170.7" y="98.2">P1_D1/RX_D0_P</text>
<text x="170.7" y="101.3">P1_D3/RX_D1_P</text>
<text x="115.9" y="107.4">TX1B_N</text>
<text x="115.9" y="105.8">TX1B_P</text>
<text x="115.9" y="102.8">TX1A_N</text>
<text x="170.6" y="102.8">P1_D4/RX_D2_N</text>
<text x="170.6" y="105.8">P1_D6/RX_D3_N</text>
<text x="170.7" y="104.3">P1_D5/RX_D2_P</text>
<text x="170.7" y="107.4">P1_D7/RX_D3_P</text>
<text x="115.9" y="110.4">TX_MON2</text>
<text x="115.9" y="113.5">TX2A_P</text>
<text x="169.9" y="111.9">P1_D10/RX_D5_N</text>
<text x="170" y="113.5">P1_D11/RX_D5_P</text>
<text x="170.6" y="108.9">P1_D8/RX_D4_N</text>
<text x="170.7" y="110.4">P1_D9/RX_D4_P</text>
<text x="115.9" y="115">TX2A_N</text>
<text x="115.9" y="119.5">TX2B_N</text>
<text x="115.9" y="118">TX2B_P</text>
<text x="172.5" y="118">DATA_CLK_N</text>
<text x="172.6" y="116.5">DATA_CLK_P</text>
<text x="115.9" y="124.1">TX_EXT_LO_IN</text>
<text x="115.9" y="125.6">TX_VCO_LDO_OUT</text>
<text x="172.2" y="122.6">RX_FRAME_N</text>
<text x="172.3" y="121.1">RX_FRAME_P</text>
<text x="115.9" y="127.2">VDDA1P1_TX_VCO</text>
<text x="115.9" y="131.7">GPO_0</text>
<text x="174.9" y="131.7">AUXDAC1</text>
<text x="175.7" y="128.7">AUXADC</text>
<text x="115.9" y="133.3">GPO_1</text>
<text x="115.9" y="134.8">GPO_2</text>
<text x="115.9" y="136.3">GPO_3</text>
<text x="174.9" y="133.3">AUXDAC2</text>
<text x="175.7" y="137.8">EN_AGC</text>
<text x="115.9" y="142.4">SPI_DI</text>
<text x="115.9" y="140.9">SPI_CLK</text>
<text x="115.9" y="143.9">SPI_DO</text>
<text x="115.9" y="139.4">SPI_ENB</text>
<text x="172.1" y="139.4">TEST/ENABLE</text>
<text x="175.9" y="142.4">RESETB</text>
<text x="115.9" y="147">CTRL_IN0</text>
<text x="115.9" y="148.5">CTRL_IN1</text>
<text x="175.5" y="148.5">SYNC_IN</text>
<text x="177.3" y="145.5">RBIAS</text>
<text x="115.9" y="154.6">CTRL_OUT0</text>
<text x="115.9" y="151.6">CTRL_IN3</text>
<text x="115.9" y="150">CTRL_IN2</text>
<text x="175" y="151.6">CLK_OUT</text>
<text x="115.9" y="156.1">CTRL_OUT1</text>
<text x="115.9" y="157.6">CTRL_OUT2</text>
<text x="115.9" y="159.2">CTRL_OUT3</text>
<text x="115.9" y="160.7">CTRL_OUT4</text>
<text x="177" y="160.7">XTALN</text>
<text x="177.1" y="156.1">XTALP</text>
<text x="115.9" y="165.3">CTRL_OUT7</text>
<text x="115.9" y="163.7">CTRL_OUT6</text>
<text x="115.9" y="162.2">CTRL_OUT5</text>
<text x="120.3" y="171.5" transform="rotate(-90 120.3 171.5)">VSSA</text>
<text x="121.8" y="171.5" transform="rotate(-90 121.8 171.5)">VSSA</text>
<text x="123.4" y="171.5" transform="rotate(-90 123.4 171.5)">VSSA</text>
<text x="124.9" y="171.5" transform="rotate(-90 124.9 171.5)">VSSA</text>
<text x="126.4" y="171.5" transform="rotate(-90 126.4 171.5)">VSSA</text>
<text x="127.9" y="171.5" transform="rotate(-90 127.9 171.5)">VSSA</text>
<text x="129.5" y="171.5" transform="rotate(-90 129.5 171.5)">VSSA</text>
<text x="131" y="171.5" transform="rotate(-90 131 171.5)">VSSA</text>
<text x="132.5" y="171.5" transform="rotate(-90 132.5 171.5)">VSSA</text>
<text x="134" y="171.5" transform="rotate(-90 134 171.5)">VSSA</text>
<text x="135.5" y="171.5" transform="rotate(-90 135.5 171.5)">VSSA</text>
<text x="137.1" y="171.5" transform="rotate(-90 137.1 171.5)">VSSA</text>
<text x="138.6" y="171.5" transform="rotate(-90 138.6 171.5)">VSSA</text>
<text x="140.1" y="171.5" transform="rotate(-90 140.1 171.5)">VSSA</text>
<text x="141.6" y="171.5" transform="rotate(-90 141.6 171.5)">VSSA</text>
<text x="143.2" y="171.5" transform="rotate(-90 143.2 171.5)">VSSA</text>
<text x="144.7" y="171.5" transform="rotate(-90 144.7 171.5)">VSSA</text>
<text x="146.2" y="171.5" transform="rotate(-90 146.2 171.5)">VSSA</text>
<text x="147.7" y="171.5" transform="rotate(-90 147.7 171.5)">VSSA</text>
<text x="149.3" y="171.5" transform="rotate(-90 149.3 171.5)">VSSA</text>
<text x="150.8" y="171.5" transform="rotate(-90 150.8 171.5)">VSSA</text>
<text x="152.3" y="171.5" transform="rotate(-90 152.3 171.5)">VSSA</text>
<text x="153.8" y="171.5" transform="rotate(-90 153.8 171.5)">VSSA</text>
<text x="155.4" y="171.5" transform="rotate(-90 155.4 171.5)">VSSA</text>
<text x="156.9" y="171.5" transform="rotate(-90 156.9 171.5)">VSSA</text>
<text x="158.4" y="171.5" transform="rotate(-90 158.4 171.5)">VSSA</text>
<text x="159.9" y="171.5" transform="rotate(-90 159.9 171.5)">VSSA</text>
<text x="161.5" y="171.5" transform="rotate(-90 161.5 171.5)">VSSA</text>
<text x="164.5" y="171.5" transform="rotate(-90 164.5 171.5)">VSSD</text>
<text x="166" y="171.5" transform="rotate(-90 166 171.5)">VSSD</text>
<text x="167.6" y="171.5" transform="rotate(-90 167.6 171.5)">VSSD</text>
<text x="169.1" y="171.5" transform="rotate(-90 169.1 171.5)">VSSD</text>
<text x="170.6" y="171.5" transform="rotate(-90 170.6 171.5)">VSSD</text>
<text x="172.1" y="171.5" transform="rotate(-90 172.1 171.5)">VSSD</text>
<text x="173.6" y="171.5" transform="rotate(-90 173.6 171.5)">VSSD</text>
<text x="175.2" y="171.5" transform="rotate(-90 175.2 171.5)">VSSD</text>
<text x="178.2" y="171.5" transform="rotate(-90 178.2 171.5)">NC1</text>
<text x="179.7" y="171.5" transform="rotate(-90 179.7 171.5)">NC2</text>
</g>
<g font-size="1.1">
<text x="30.9" y="17.2">5</text>
<text x="89.5" y="17.2">4</text>
<text x="148.2" y="17.2">3</text>
<text x="206.8" y="17.2">2</text>
<text x="265.4" y="17.2">1</text>
<text x=".4" y="40.3">D</text>
<text x="295.2" y="40.3">D</text>
<text x=".4" y="83.9">C</text>
<text x="295.2" y="83.9">C</text>
<text x=".4" y="127.5">B</text>
<text x="295.2" y="127.5">B</text>
<text x=".4" y="171.1">A</text>
<text x="295.2" y="171.1">A</text>
<text x="30.9" y="193.1">5</text>
<text x="89.5" y="193.1">4</text>
<text x="148.2" y="193.1">3</text>
<text x="206.8" y="193.1">2</text>
<text x="265.4" y="193.1">1</text>
</g>
</svg>
